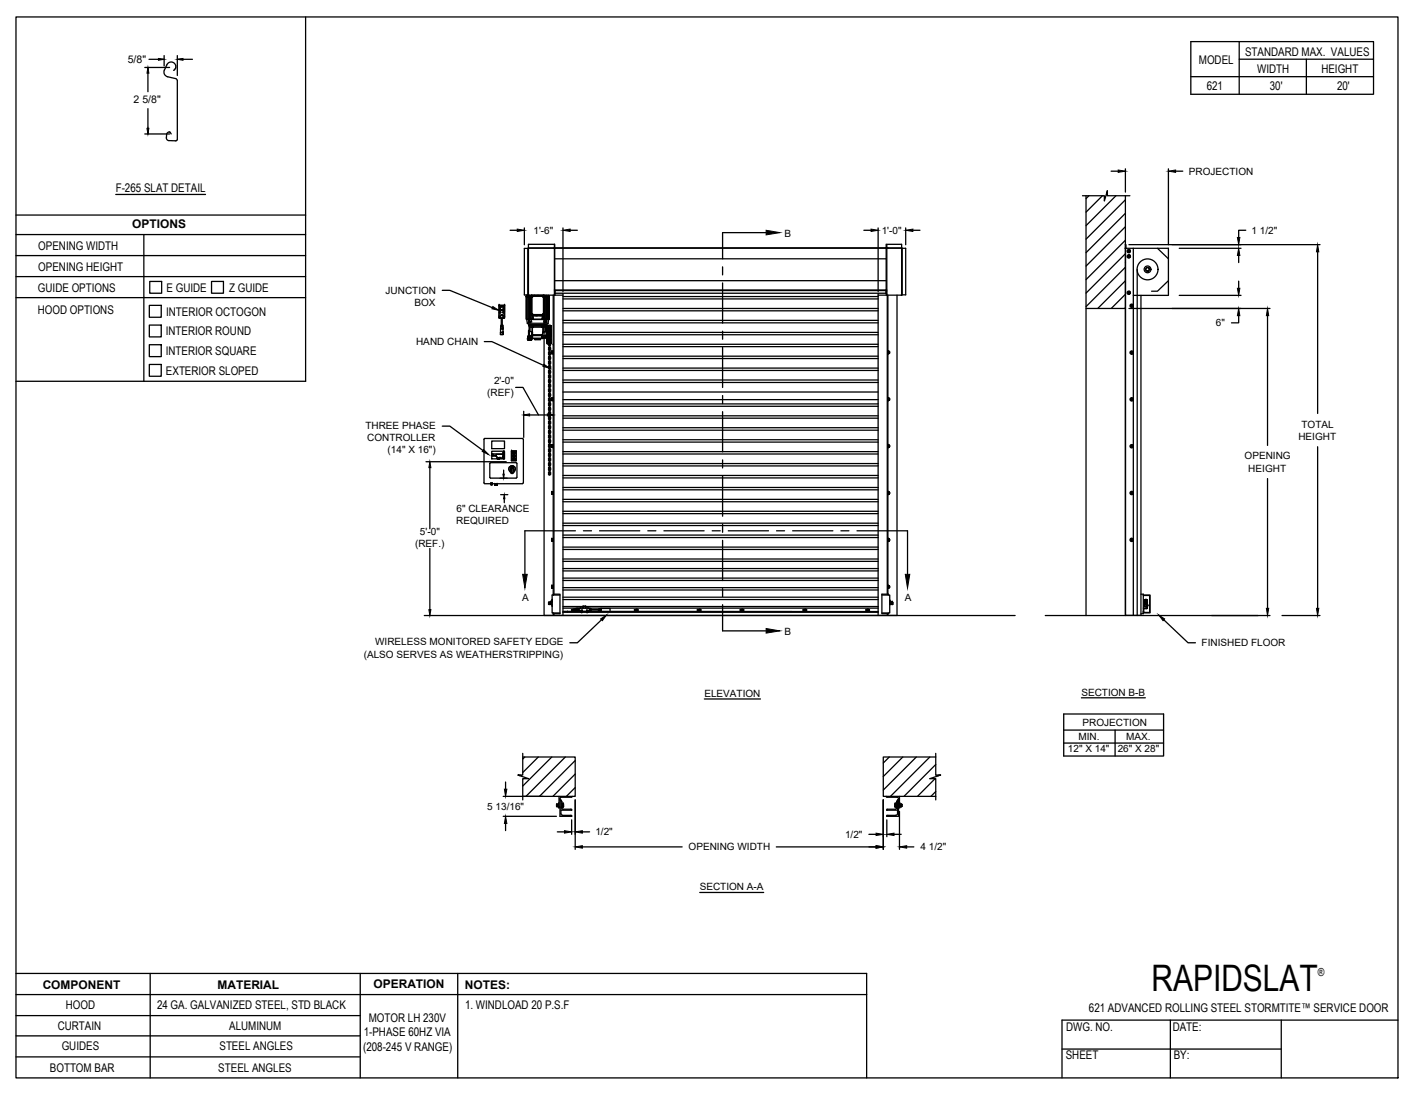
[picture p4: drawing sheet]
<svg xmlns="http://www.w3.org/2000/svg" width="279mm" height="216mm" viewBox="0 0 279 216" stroke-linecap="round" stroke-linejoin="round" font-family="sans-serif">
<!-- layer: MOTOR LH -->
<g fill="none" stroke="#000" stroke-width=".25">
<path d="M213.6 38.6h4.3v1.1l.6-2v.9h4.4M214.3 38.6v82.9M214.9 38.6l-.6 .6M217.5 38.6l-3.2 3.3M218.5 37.7h.1M220.2 38.6l-5.9 5.9M222.1 38.6v82.9M222.1 39.4l-7.8 7.8M103.8 58.5h.1M103.9 58.5h.1M103.9 58.5v4.6l.2 .7M103.9 58.5h.4"/>
<path d="M104 58.2l-.1 .3M104.1 58.5h-.3h.4M104.2 49v9.2M104.2 58.5v4.5M104.2 58.5h-.4v4.5h.4M104.2 58.2h.1M104.2 58.2v-9.2v9.2M104.3 49h-.8v9.2h.7M104.3 58.3h.1M104.3 58.3v.2h.5M104.3 49h5.2M104.3 48.9h4.9"/>
<path d="M104.3 58.3h5.1M104.3 58.3v-10.1h5.1v10.1M104.4 58.5h-.5v4.5M104.4 58.5v4.6M104.5 58.3v.2M104.5 58.5v4.5M104.5 58.5h.1M104.7 58.6h.1M104.7 58.6l-.2-.1v4.5h.2M104.7 59.4v.3M104.8 59.7v.8M104.8 59.7h.1"/>
<path d="M104.8 58.8v.7M104.8 58.8h.1M104.8 59.5h.1M104.8 58.5l-.1 .3M104.8 58.5v3.6M104.8 58.7v3.2M104.9 58.4h2.4v3.8h-2.4zM104.9 58.3h-.1M104.9 58.6l.2-.2h2l.2 .2v3.3M104.9 58.3l-.2 .2M104.9 58.7l.3-.2h1.8l.2 .2v3.2l-.2 .2h-1.8l-.3-.2zM104.9 58.5l-.1 .2h.1"/>
<path d="M104.9 58.6v3.4M105 58.5l-.1 .1M105.1 58.4l.1 .1zM105.2 58.4h1.8M105.5 58.3h.1M106.2 58.3h.1M107 58.4l.1 .1M107.1 58.5h.1M107.2 58.3l.2 .2M107.2 58.5l.1 .2-.1-.1M107.2 58.3h-2.3M107.2 58.3h.1"/>
<path d="M107.2 58.5v.1M107.3 58.3l.1 63.2h69.6v-63.2M107.4 58.5v3.6M107.4 58.5h.1M107.4 58.5v4.5l-.2-.1M107.5 58.5l-.1 .1M107.5 58.5h.9M107.6 58.5h.1M107.7 58.5v4.5M107.7 58.3v.2h-.3M107.7 58.5v4.5h-.2M107.8 58.5v4.6h.1v.4h-.2"/>
<path d="M107.9 58.5h.3M107.9 58.3v.2h-.2M108 58.5v4.5M108.2 58.5h.1M108.2 58.3v.2M108.3 58.5v4.6M108.4 58.5h-.2h.2M108.4 58.5h.1M108.4 58.5v4.5h-.6M109.2 58.3v59.1M109.3 48.9v.1M109.3 58.3v59"/>
<path d="M109.4 57.4v.6M109.4 58.3h1.7M109.4 57.2h65.6M109.5 48.9l-.3 .1M109.5 57.6h.1M109.5 57.8h.1M109.5 57.5h.1M109.5 57.3h65.4M109.5 48.9h68.4M109.5 48.2v.7M109.5 58h.1M109.5 51.1h65.4"/>
<path d="M109.5 55.4h65.4M109.5 57.9v.4M111.1 57.9v63.6M111.1 58.5h62.2M111.1 59h62.2M173.3 58.3h4.6M173.3 57.9v63.6M174.9 57.9h-65.4v-8.9h69.2v9.2h-.8M174.9 48.2v10.1M174.9 57.7h.1M174.9 57.5h.1M174.9 57.9h.1"/>
<path d="M175 58.3v-10.1h2.9v10.1M175 57.4v.6M175.1 48.9v.1M175.1 58.3v59M175.2 48.9v.1M175.2 58.3v59M177.9 49h.1M177.9 58.2v.1M177.9 49v9.2M178 49v9.2M222 49l.1 .1M222 48.3l.1 .7"/>
<path d="M222.1 49h.1M222.1 51.8h.1M222.1 49.1h.1M222.1 42.1l-7.8 7.8M222.1 44.7l-7.8 7.8M222.1 47.4l-7.8 7.8M222.1 50.1l-7.8 7.7M222.1 52.7l-7.8 7.8M222.1 55.4l-5.5 5.5M222.1 58.1l-2.8 2.8M222.1 48.3v.7M222.7 50.4l.2 .1z"/>
<path d="M222.7 50.8l.2-.1zM222.7 50.4l-.2 .1v.2l.2 .1M222.7 49.4l.2 .1zM222.7 49.8l.2-.1zM222.7 49.4l-.2 .1v.2l.2 .1M222.7 57.6l.2 .1zM222.7 58l.2-.1zM222.7 57.6l-.2 .1v.2l.2 .1M222.8 57.6l-.3 .1 .1 .3 .3-.1-.1-.3M222.8 49.4l-.3 .1 .1 .3 .3-.1-.1-.3M222.8 50.4l-.3 .1 .1 .3 .3-.1-.1-.3M222.8 49.4h.1"/>
<path d="M222.8 50.4h.1M222.8 57.6h.1M222.9 50.5h.1M222.9 50.5v.2v-.1M222.9 50.7h.1M222.9 49.5h.1M222.9 49.5v.2v-.1M222.9 49.7h.1M222.9 57.7h.1M222.9 57.7v.2v-.1M222.9 57.9h.1M223.6 49v72.4"/>
<path d="M223.6 58.3h6.9M224.4 53.2v68.3M225.1 58.3v63.1h-3v-72.4h8.4v9.3M226.4 53.4h.2v.2h-.2zM226.8 53a.36 .36 0 0 0-.7 0 .36 .36 0 0 0 .3 .5 .37 .37 0 0 1-.3-.5 .37 .37 0 0 1 .6-.1 .37 .37 0 0 1-.1 .6l.2-.3M226.8 53.1h.1M226.8 53.1v.1M226.8 53v.1M228.4 49l2.1 2.1M230.5 55.4l-2.1 2.1h-1.2M98.5 60.3v2.4l.3 .1M98.5 60.3h.1"/>
<path d="M98.5 62.6h.1M98.5 60.3h1.1M98.5 60.3v2.3M98.5 62.6l.2 .1zM98.6 60.5l.1 .1zM98.6 61.6h.1M98.6 61.7h.1M98.6 61.1h.1M98.6 60.5h.1M98.6 60.6h.1M98.7 61.7h.1M98.7 61.1h.1"/>
<path d="M98.7 60.5h.1M98.7 61.6h.1M98.7 60.6h.1M98.7 65.6h.6M98.7 66h.6M98.8 66h.1M98.8 65.6l-.1 .4M98.8 66h.5M98.8 65.6h.5M98.8 62.3h.5M98.8 64.9h.5M98.8 62.3v.3h-.3"/>
<path d="M98.8 62.6v.2M98.8 64.9v.7M98.8 64.7v.2M98.8 64.4v.3h.5M98.8 64.4h.4M98.8 64.4h.1M98.8 64.3h.4M98.8 62.8h.4M98.8 62.8h.1M98.9 62.8v1.5M98.9 62.1l-.2 .2M98.9 62.1l.4 .2"/>
<path d="M99.1 62.8v1.5M99.2 62.8h.1M99.2 64.4h.1M99.2 64.3h.1M99.2 64.4l.1 .3M99.2 64.7v.2M99.3 66h.1M99.3 65.6h.1M99.3 64.7h.1M99.3 64.9h.1M99.3 64.9v.7M99.3 62.8h.1"/>
<path d="M99.3 62.6v.2h-.5M99.3 62.3h.1M99.3 62.3v.3M99.3 65.6v.4M99.3 62.6h.2M99.3 62.6l.2 .1zM99.3 61.6h.1M99.3 61.7h.1M99.3 61.1h.1M99.3 60.5h.1M99.3 60.6h.1M99.4 61.7h.1"/>
<path d="M99.4 61.1h.1M99.4 60.5h.1M99.4 61.6h.1M99.4 60.6h.1M99.5 62.6h.1M99.5 60.3h.1M99.6 60.3l-.1 2.4-.2 .1M99.6 60.3l-.1 2.3M103.9 63.1h.5M104.1 63.8h4M104.1 63.8l.2 .3M104.1 67.1h.1"/>
<path d="M104.1 66.4l.1 .1M104.2 66.5l.1-.1zM104.2 66.8l.1-.1zM104.2 67h.1M104.2 66.5h.1M104.2 67l.5 .1M104.2 66.7h.1M104.2 66.7l-.1 .2 .1 .1M104.2 63h.2M104.2 66.4h.1M104.2 66.6h.1M104.2 66.6v.1"/>
<path d="M104.2 67.1h.6M104.2 66.5v.1M104.2 66.6l.1 .1M104.3 66.7h.1M104.3 66.9h.1M104.3 66.9l.1 .1M104.3 66.4h.1M104.3 66.9v.2l-.1-.1 .1-.1M104.3 66.7l-.1 .3M104.3 67.1h.1M104.3 67.1h.1zM104.3 66.6v.3"/>
<path d="M104.3 63.1h.5l.1 .4h-.6zM104.3 66.8h.1M104.3 66.5h-.1M104.3 63.1h.1M104.3 66.6v.1M104.3 66.6v-.3h.2v.5M104.3 66.7l.1 .3M104.3 64.1h3.6M104.3 64.1l.1 .1h3.4l.1-.1M104.3 65.2v1.1M104.3 66.6v.4M104.4 67.1h.1"/>
<path d="M104.4 67.1h-.1M104.4 63.5l.2 .1M104.4 63.6h.2M104.4 63.6h.1M104.4 67.1h-.1h.1M104.4 65.2l-.1 .1v1.3M104.4 65.2l.1 .1M104.4 64.4h.1M104.4 64.3v-.1v.2M104.4 64.3h.1M104.4 64.2v1M104.4 66.9h.2"/>
<path d="M104.4 66.8l.1 .1M104.5 66.6v.1M104.5 66.7v.2M104.5 65.3h.1M104.5 66.8h.1M104.5 66.9h.1M104.5 66.4l-.1 .3M104.5 65.3v1M104.5 65.3v-.8h3.2l.1 .9M104.5 65.3v.1l.6 .1-.2 .1v.6M104.5 66.6v.2M104.5 66.5h.1"/>
<path d="M104.5 66.8l-.1 .2M104.5 66.3h.4M104.5 64.5h.4M104.5 66.2h.4M104.5 67.1h.1M104.5 67.1h.1zM104.5 63.1v.6M104.5 67.1h.3M104.5 66.8v.1M104.5 66.5l.1 .2M104.5 63.1h3.1M104.5 63v.1"/>
<path d="M104.5 66.8l.1 .1M104.6 64.5v.9M104.6 66.9v.1M104.6 66.9h.1M104.6 67.1h.1M104.6 66.3v.6M104.6 66.3l-.1 .2M104.6 67.1h-.1h.1M104.6 66.3v.4zM104.6 63.6h.1M104.6 67h.1M104.6 66.3h.1"/>
<path d="M104.6 67.1h-.1M104.6 66.7v.3zM104.6 66.5h.3M104.6 66.8h.4M104.6 63.5v.1M104.7 67.1h.1M104.7 66.9h.1M104.7 66.9l.2 .1-.2 .1zM104.7 62.9h.1M104.7 60.5v.2M104.7 61.1v.3M104.7 61.8v1.2"/>
<path d="M104.7 66.8l-.1 .1M104.7 62.1l.2 .2M104.8 60.5h.1M104.8 60.7v.5M104.8 61.4v.4M104.8 61.4h.1M104.8 61.8h.1M104.8 67.1h.1M104.8 62.2v.8M104.8 67h.1M104.8 61.9l.1 .1M104.8 61.9h.1"/>
<path d="M104.9 66.8l-.2 .3M104.9 61.9h.1M104.9 67.1h-.1M104.9 66.2v.4h-.3M104.9 66.5h.1M104.9 61.9l.2 .2M104.9 66.6l.1 .1M104.9 64.6h.1M104.9 66.8l-.1 .2M104.9 65.6h.1M104.9 65.6v.6M104.9 62l.3 .1"/>
<path d="M104.9 62.2v.1M104.9 64.5v.1h.4v-.1M104.9 66.2v.4M104.9 66.7h.1M105 65.6v1.1M105 62.3v.7h.1v-.7M105 62.9l-.3 .1M105 65.6h-.1M105 65.6h.1M105 64.6v.9M105 66.8h.1M105 64.6h.2"/>
<path d="M105 66.2l.1 .5M105 66.1h.1M105 66.1v.6M105 66.7h.1M105 66.7v.1M105 62.1h.2M105 65.6v1.2M105.1 64.6l-.1 1.5M105.1 66.7v.1h2M105.1 66.8h2M105.1 62.9h.1M105.2 62.1h.1"/>
<path d="M105.2 62.1h1.8M105.2 62.2h1.8M105.2 64.6h.1M105.2 62.3v.7h1.8v-.7M105.3 64.6h-.1M105.3 64.5h1.6M105.4 62.3h.9M105.5 66.8h.1M105.5 66.8h1.2M105.5 66.8l.1 .2M105.6 67h.1M105.6 67h1"/>
<path d="M106.4 62.3h.5M106.6 67h.1M106.7 66.8l-.1 .2M106.7 66.8h.1M106.9 64.6h.1M106.9 64.5v.1h.4v-.1M107 64.6h.2M107 66.2h.1M107 66.2l-.1 .3 .2 .3M107 66.2l.1 .1M107 66.5h.7M107 64.6h.1"/>
<path d="M107 66.2v-.1h-1.9v.1h1.9M107 66.6h.1M107 66.5v.1M107 66.8h.1M107.1 66.8h.1M107 66.5l.1 .3M107 62.1v.1l.1-.1M107 66.5h.1M107 62.1h.1M107.1 66.3h.1M107.1 66.1l-.1 .1M107.1 62.9h.1"/>
<path d="M107.1 66.3l-.2 .1 .1 .1M107.1 62.3v.7h.1v-.7M107.1 66.8h.8M107.1 65.5v.6M107.1 64.6v.9M107.2 61.9l.1 .1zM107.2 62l-.1 .1M107.3 64.6h-.1M107.3 64.5h.4M107.3 61.9l-.3 .2M107.4 63.1h.3v.4M107.4 62.2v.8"/>
<path d="M107.4 62.1l-.2 .2h-2.3M107.4 62.9l.1 .1M107.6 63.5v.2l.2-.1M107.6 63.6h.2M107.6 63.6h.1M107.6 64.5v.9h.2M107.6 65.5h-.4M107.6 63v.1M107.7 66.3v.1M107.7 63.1h-.3l-.1 .4h.4M107.7 63.1h.2M107.7 66.3v.2"/>
<path d="M107.7 66.5h.1M107.7 66.2l-.6 .1M107.7 66.4v.1M107.7 66.4h.1M107.7 66.3h.1M107.7 63.6v.1M107.7 66.4l.1 .1M107.8 66.3v.2M107.8 66.3h-.7M107.8 64.2v1M107.8 63.1h.5M107.8 65.4l-.1 .9"/>
<path d="M107.8 65.4l-.7 .1M107.8 66.5v.3M107.8 63.6h.1M107.8 65.5h.1M107.8 65.4h.1M107.8 63.5v.1M107.9 65.4v1.6M107.9 65.4h.1M107.9 66.7h.1M107.9 65.3l-.1 1.5M107.9 64.6h.1v2.9h-.1zM107.9 67.5l.1 .4"/>
<path d="M107.9 65v.4M107.9 67.6l.1 .3M108 66.4l.1 1.1M108 66h.1M108 66l.1 1.5M108 65.7l.1-1.1-.1 1.4M108 64.2l-.1 .4M108 64.2l.7 .1M108 67.9h.2M108 64.2l-.1 .3M108 64.6h.1M108.1 67.5v.1"/>
<path d="M108.1 67.5l-.1 .1h.1M108.1 64.5l.1-.2v3.4M108.1 64.5h.1M108.1 64.5v3M108.1 67.5h.1M108.1 66.1v1.5M108.1 66.2v.1M108.1 65.5v-.1v.2M108.1 66.8v.3v-.3M108.1 66.3h.1M108.1 67.1h.1M108.1 66.9v.3"/>
<path d="M108.1 66.1h.1M108.1 65.9h.1M108.1 64.9h.1M108.1 64.4l-.1 .2M108.1 67.6h.1M108.1 67.6l.1 .1M108.1 64.5v.4M108.1 67.1v.5M108.1 64.4v.2M108.1 64.5l.1 1.5M108.1 64.9v.3zM108.1 63.8l-.2 .3"/>
<path d="M108.2 64.4v3.2M108.2 64.4v3.3M108.2 67.1l.2 .2M108.2 73.5l.2 .2M108.2 75.3l.2 .2M108.2 64.4l.2 .3M108.2 66.4h.1M108.2 66.5v.1M108.2 67.5h.1M108.2 67.7h.1M108.2 64.4h.1M108.2 67.8l.2 .4"/>
<path d="M108.2 72.3l.2 .5M108.2 74.2l.2 .4M108.2 79.7l.2 .4M108.3 63.1l-.2 .7M108.3 69h.1M108.3 68.7h.2M108.3 68h.2M108.3 67.1l.1 .1M108.3 66.2l.1 .1M108.3 65.2h.2M108.3 65h.2M108.3 69.9h.1"/>
<path d="M108.3 70.8h.2M108.3 70.5h.2M108.3 71.7l.1 .1M108.3 72.6l.1 .1M108.3 73.5l.1 .1M108.3 74.4l.1 .1M108.3 75.3l.1 .1M108.3 76.3h.1M108.3 76h.2M108.3 77.2h.1M108.3 78.1h.2M108.3 77.8h.2"/>
<path d="M108.3 79l.1 .1M108.3 79.9l.1 .1M108.3 67.6h.1M108.4 67.3l-.1 .3M108.4 67.9h.1M108.4 67.3h.1M108.4 67.7h-.1M108.4 66.8h-.1M108.4 65.8l-.1 .1M108.4 69.5l-.1 .1M108.4 71.4h-.1M108.4 72.3h-.1"/>
<path d="M108.4 73.2h-.1M108.4 74.1l-.1 .1M108.4 75l-.1 .1M108.4 76.8l-.1 .1M108.4 78.7h-.1M108.4 79.6h-.1M108.4 68.5l-.2 .5 .2 .1M108.4 67.6l-.2 .1M108.4 66.6l-.2 .5M108.4 65.7l-.2 .2 .2 .5M108.4 64.8l-.2 .2 .2 .4M108.4 69.4l-.2 .5 .2 .2"/>
<path d="M108.4 70.3l-.2 .5 .2 .2M108.4 71.2l-.2 .5 .2 .2M108.4 72.1l-.2 .2M108.4 73.1l-.2 .4M108.4 74l-.2 .2M108.4 74.9l-.2 .5M108.4 75.8l-.2 .5 .2 .1M108.4 76.7l-.2 .5 .2 .2M108.4 77.6l-.1 .6h.3v-.1M108.4 78.5l-.2 .5 .2 .2M108.4 79.4l-.2 .2M108.4 67.7h.1"/>
<path d="M108.4 67.1h.1M108.4 66.8h.1M108.4 66.2h.1M108.4 65.9h.1M108.4 69.5h.1M108.4 69h.1M108.4 69.9h.1M108.4 71.4h.1M108.4 72.3h.1M108.4 71.7h.1M108.4 73.2h.1M108.4 72.6h.1"/>
<path d="M108.4 74.1h.1M108.4 73.5h.1M108.4 75h.1M108.4 74.5h.1M108.4 75.4h.1M108.4 76.8h.1M108.4 76.3h.1M108.4 77.2h.1M108.4 78.7h.1M108.4 79.6h.1M108.4 79h.1M108.4 79.9h.1"/>
<path d="M108.4 67.4h.1M108.4 64.7v.1M108.4 64.8h.1M108.4 65v.2M108.4 65.9v.3M108.4 66.8v.3M108.5 64.7h-.1v28.9M108.5 68.5l.1 .2M108.5 67.6l.1 .1M108.5 66.6l.1 .2M108.5 65.7l.1 .2M108.5 69.4l.1 .2"/>
<path d="M108.5 70.3l.1 .2M108.5 71.2l.1 .2M108.5 72.1l.1 .2M108.5 73.1l.1 .1M108.5 74l.1 .2M108.5 74.9l.1 .2M108.5 75.8l.1 .2M108.5 76.7l.1 .2M108.5 77.6l.1 .2M108.5 78.5l.1 .2M108.5 79.4l.1 .2M108.5 67.7h.1"/>
<path d="M108.5 66.8h.1M108.5 65.8v.1M108.5 69.5v.1M108.5 71.4h.1M108.5 72.3h.1M108.5 73.2h.1M108.5 74.1v.1M108.5 75v.1M108.5 76.8v.1M108.5 78.7h.1M108.5 79.6h.1M108.5 67.3h.1"/>
<path d="M108.5 64.7l.1 .3M108.5 64.8h.1M108.5 64.7v28.9h-.2M108.5 69h.1M108.5 67.1v.1M108.5 66.2v.1M108.5 69.9h.1M108.5 71.7v.1M108.5 72.6v.1M108.5 73.5v.1M108.5 74.4v.1M108.5 75.3v.1"/>
<path d="M108.5 76.3h.1M108.5 77.2h.1M108.5 79v.1M108.5 79.9v.1M108.5 67.4h.1M108.5 67.4l.1 .2M108.6 69l-.1 .1M108.6 68l-.1 .2M108.6 67.1l-.1 .2M108.6 66.2l-.1 .2M108.6 65.2l-.1 .2M108.6 69.9l-.1 .2"/>
<path d="M108.6 70.8l-.1 .2M108.6 71.7l-.1 .2M108.6 72.6l-.1 .2M108.6 73.5l-.1 .2M108.6 74.4l-.1 .2M108.6 75.3l-.1 .2M108.6 76.3l-.1 .1M108.6 77.2l-.1 .2M108.6 79l-.1 .2M108.6 79.9l-.1 .2M108.6 67.7h.1M108.6 64.4l-.1 .3"/>
<path d="M108.6 64.4h.1M108.6 65v.3M108.6 65.9v.3M108.6 66.8v.3M108.6 67.8v.2M108.6 68.7v.3M108.6 69.6v.3M108.6 70.5v.3M108.6 71.4v.3M108.6 72.3v.3M108.6 73.3v.2M108.6 74.2v.2"/>
<path d="M108.6 75.1v.3M108.6 76v.3M108.6 76.9v.3M108.6 77.8v.3M108.6 78.7v.3M108.6 79.7v.2M108.7 64.3v3.5M108.7 64.3h.1M108.7 64.3v1.7M108.7 67.8h-.1M108.8 65.8l-.1 2M108.8 65.6v.3"/>
<path d="M108.8 66.3v-.2v.4M108.9 78.9h.1M108.9 78.7h.1M108.9 69.7h.1M108.9 69.4h.1M108.9 78.7v.2M108.9 69.4v.3M108.9 69.4h.2v-.1h-.2v.4M108.9 69.7h.2v.1h-.2zM108.9 78.9h.2v.2h-.2zM108.9 78.5h.2v.2h-.2zM108.9 69.3v.5"/>
<path d="M108.9 78.5v.6M109.1 69.4v.3M109.1 78.7v.2M109.1 69.3h.1M109.1 78.5v.1M109.1 69.3l.1 .5M109.1 78.5h.1M109.1 79.1h.1M109.1 69.8h.1M109.1 79v.1M109.1 68h.1M109.1 78.5v.6"/>
<path d="M111.1 60.9h62.2M111.1 79.7h62.2M111.1 77.4h62.2M111.1 78.9h62.2M111.1 75h62.2M111.1 75.5h62.2M111.1 72.6h62.2M111.1 73.1h62.2M111.1 70.3h62.2M111.1 70.8h62.2M111.1 67.9h62.2M111.1 68.4h62.2"/>
<path d="M111.1 65.6h62.2M111.1 66.1h62.2M111.1 63.2h62.2M111.1 63.7h62.2M111.1 61.3h62.2M175.2 69.2v.7M175.2 78.5v.6M175.3 78.9h.1M175.3 78.6v.4M175.3 79h.2M175.3 78.6h.2v.1M175.3 69.7h.1"/>
<path d="M175.3 69.4v.3M175.3 69.7l.2 .1M175.3 69.4l.2-.1v.1M175.3 79h.1M175.3 69.7v.1M175.3 78.9l.2 .1M175.3 78.7h.2v.2M175.3 69.4h.2v.3M175.3 78.6h.1M175.3 69.3v.1M175.5 69.3v.5M175.5 78.6v.4"/>
<path d="M175.5 78.7h.1M175.5 69.4h.1M175.5 69.7h.1M175.5 78.9h.1M214.3 60.9h7.8M222.1 60.7l-.2 .2M223.3 69.4l.2 .1zM223.3 69.8l.2-.1zM223.3 69.4l-.2 .1v.2l.2 .1M223.3 78.6l.2 .1zM223.3 79.1l.2-.1zM223.3 78.6l-.2 .1v.3l.2 .1"/>
<path d="M223.5 69.5v.2v-.1M223.5 78.7v.3v-.2M96.8 94.4h5.1M96.9 95.6h.1M96.9 95.5h.1M96.9 95.6h.2h-.2M96.9 95.5h.2h-.2M96.9 95.6h.2M96.9 95.5v.2M96.9 95.5h.2M97 87h2.5v1.5h-2.5zM97 89h2.5v1.6h-2.5z"/>
<path d="M97 89.6h2.4M97 89.6h.3l-.3 .1M97.1 89.6v.1M97.1 89.6h.1M97.1 95.6h.1M97.1 95.5h.1M97.1 95.5v.2M97.6 95.7h.1M97.6 95.6h.1M97.6 95.7h.5M97.6 95.7h.5h-.5M97.6 95.6h.5h-.5"/>
<path d="M97.6 95.5v.2h.5v-.2M97.6 95.6h.5M97.7 89.9l.2 .1zM97.9 89.7h1.3v.8h-1.2zM98 89.7h.1M98.1 95.7h.1M98.1 95.6h.1M98.1 90.6h.1M98.1 90.5h.1M98.1 90.5v.1M98.1 90.5h.5M98.2 90.5h.1"/>
<path d="M98.2 90.5l.1 .1M98.3 90.6h.1M98.3 90.5h.1M98.3 90.5v.1M98.4 90.5h.1M98.4 90.6h.1M98.4 90.5v.1M98.5 90.6h.1M98.5 90.5h.1M98.6 90.5h-.5h.5M98.6 90.5v.1M98.6 90.6h.1"/>
<path d="M98.6 90.5h.1M98.7 90.5h.1M99.1 90.5h.1M99.3 89.4h.1M99.3 90.3h.1M99.4 89v1.6M99.4 90.3h-.1M99.4 89.4h.1M99.4 90.3h.1M99.4 89v1.6v-1.6M99.5 89v1.6M100.7 93.1l.3 .4"/>
<path d="M100.7 93.1a.65 .65 0 0 1-.2-1 .65 .65 0 0 1 1 0 .65 .65 0 0 1-.1 1M100.7 92.7l.1 .4zM100.8 93.1l.2 .3M100.9 92.2l-.2 .5M100.9 92.3l-.1 .3M100.9 90.9v-1.9h.9l.1 1.9M100.9 92.3h.1M100.9 92.3h.3v1h-.3zM100.9 92.1v.2M100.9 90.9h.1M100.9 92.3h.2M100.9 89h.1"/>
<path d="M100.9 90.9h.9M100.9 89v1.9M101 93.4v.1M101.2 92.3h.1M101.2 92.3l.1 .3M101.2 92.3h-.3M101.2 92.1h-.3M101.2 92.2l.2 .5M101.2 92.1v.2M101.2 90.6h.1M101.3 89.9h.1M101.3 89.4h.1"/>
<path d="M101.3 89.3h.1M101.3 90.6h.1M101.3 89.3v.1M101.3 89.9v.1M101.3 90.5v.1M101.3 93.1l-.3 .3M101.3 90h.1M101.3 92.7l.1 .4zM101.3 90.6h-.1M101.4 93.1l-.4 .4M101.4 89.9h.1M101.4 90.6h.1"/>
<path d="M101.4 89.3h.1M101.5 89.3h.1M101.5 90.6h.1M101.5 89.9h.1M101.5 90h.1M101.5 89.9v.1M101.8 89v1.9M101.9 90.9h-.1M102 91.5l-.1-.2-5.2 .1-.1 2.8 .2 .1M102 94.2l-.2 .1M102 91.5v2.7M103.1 86.5l.2 .2"/>
<path d="M103.1 86.5h-7.4l-.2 .2v8.7l7.6 .1M103.3 95.3l-.2 .1M103.3 86.7v8.6M108.2 80.8l.2 .2M108.2 83.5l.2 .2M108.2 92.7l.2 .2M108.2 82.4l.2 .4M108.2 90.6l.1 .4h.3v-.2M108.2 91.5l.2 .4M108.3 80.8l.1 .1M108.3 81.7l.1 .1M108.3 82.6l.1 .1"/>
<path d="M108.3 83.5l.1 .1M108.3 84.4h.2M108.3 84.2h.2M108.3 85.4l.1 .1M108.3 85.1h.2M108.3 86.3l.1 .1M108.3 87.2l.1 .1M108.3 86.9h.2M108.3 88.1l.1 .1M108.3 89l.1 .1M108.3 89.9l.1 .1M108.3 90.8l.1 .1"/>
<path d="M108.3 91.7l.1 .1M108.3 91.5h.2M108.3 92.7h.1M108.3 93.3h.2M108.4 80.5h-.1M108.4 81.4h-.1M108.4 82.3h-.1M108.4 83.2l-.1 .1M108.4 85.9l-.1 .1M108.4 87.8h-.1M108.4 88.7h-.1M108.4 89.6h-.1"/>
<path d="M108.4 90.5h-.1M108.4 92.3l-.1 .1M108.4 80.4l-.2 .4M108.4 81.2l-.2 .5 .2 .2M108.4 82.2l-.2 .1M108.4 83.1l-.2 .4M108.4 84l-.1 .6h.3v-.2M108.4 84.9l-.2 .5 .2 .2M108.4 85.8l-.2 .5 .2 .2M108.4 86.7l-.2 .5 .2 .2M108.4 87.6l-.2 .5 .2 .2M108.4 88.5l-.2 .5 .2 .2"/>
<path d="M108.4 89.4l-.2 .5 .2 .2M108.4 90.3l-.2 .2M108.4 91.3l-.2 .2M108.4 92.2l-.2 .5M108.4 93.1l-.1 .6h.3v-.1M108.4 80.5h.1M108.4 81.4h.1M108.4 80.8h.1M108.4 82.3h.1M108.4 81.7h.1M108.4 83.2h.1M108.4 82.6h.1"/>
<path d="M108.4 83.6h.1M108.4 86h.1M108.4 85.4h.1M108.4 86.3h.1M108.4 87.8h.1M108.4 87.2h.1M108.4 88.7h.1M108.4 88.1h.1M108.4 89.6h.1M108.4 89h.1M108.4 90.5h.1M108.4 89.9h.1"/>
<path d="M108.4 90.9h.1M108.4 92.3h.1M108.4 91.8h.1M108.4 92.7h.1M108.4 81h.1M108.5 80.4l.1 .1M108.5 81.2l.1 .2M108.5 82.2l.1 .1M108.5 83.1l.1 .2M108.5 84l.1 .2M108.5 84.9l.1 .2M108.5 85.8l.1 .2"/>
<path d="M108.5 86.7l.1 .2M108.5 87.6l.1 .2M108.5 88.5l.1 .2M108.5 89.4l.1 .2M108.5 90.3l.1 .2M108.5 91.3l.1 .2M108.5 92.2l.1 .2M108.5 93.1l.1 .2M108.5 80.5h.1M108.5 81.4h.1M108.5 82.3h.1M108.5 83.2v.1"/>
<path d="M108.5 85.9v.1M108.5 87.8h.1M108.5 88.7h.1M108.5 89.6h.1M108.5 90.5h.1M108.5 92.3v.1M108.5 80.8v.1M108.5 81.7v.1M108.5 82.6v.1M108.5 83.5v.1M108.5 85.4v.1M108.5 86.3v.1"/>
<path d="M108.5 87.2v.1M108.5 88.1v.1M108.5 89v.1M108.5 89.9v.1M108.5 90.8v.1M108.5 91.7v.1M108.5 92.7h.1M108.6 80.8l-.1 .2M108.6 81.7l-.1 .2M108.6 82.6l-.1 .2M108.6 83.5l-.1 .2M108.6 85.4l-.1 .2"/>
<path d="M108.6 86.3l-.1 .2M108.6 87.2l-.1 .2M108.6 88.1l-.1 .2M108.6 89l-.1 .2M108.6 89.9l-.1 .2M108.6 91.7l-.1 .2M108.6 92.7l-.1 .2M108.6 80.6v.2M108.6 81.4v.3M108.6 82.4v.2M108.6 83.3v.2M108.6 84.2v.3"/>
<path d="M108.6 85.1v.3M108.6 86v.3M108.6 86.9v.3M108.6 87.8v.3M108.6 88.8v.2M108.6 89.6v.3M108.6 90.6v.2M108.6 91.5v.3M108.6 92.4v.3M108.6 93.3v.3M108.9 88.2h.1M108.9 87.9h.1"/>
<path d="M108.9 97.4h.1M108.9 97.2h.1M108.9 88.2l.2 .1M108.9 87.9v.3M108.9 97.2v.2M108.9 88.3h.1M108.9 97.2h.2v.2h-.2zM108.9 97.2v-.2h.2v.2M108.9 97.4v.2h.2M108.9 87.9h.2v-.1h-.2v.4M108.9 88.2h.2v.1M108.9 97v.6"/>
<path d="M108.9 87.8v.5M109.1 97.4v.2M109.1 87.9v.3M109.1 97v.1M109.1 87.8h.1M109.1 97h.1M109.1 97.6h.1M109.1 87.8l.1 .5M109.1 97.5v.1M109.1 88.3h.1M109.1 97v.6M111.1 98.6h62.2"/>
<path d="M111.1 99h62.2M111.1 96.2h62.2M111.1 96.7h62.2M111.1 93.8h62.2M111.1 94.3h62.2M111.1 91.5h62.2M111.1 91.9h62.2M111.1 89.1h62.2M111.1 89.6h62.2M111.1 86.8h62.2M111.1 87.2h62.2M111.1 84.4h62.2"/>
<path d="M111.1 84.9h62.2M111.1 82.1h62.2M111.1 82.5h62.2M111.1 80.2h62.2M175.2 87.7v.7M175.2 97v.6M175.3 97.4h.1M175.3 97.1v.4M175.3 97.5h.2M175.3 97.1h.2v.1M175.3 88.2h.1M175.3 87.9v.3"/>
<path d="M175.3 88.2l.2 .1M175.3 87.9l.2-.1v.1M175.3 97.5h.1M175.3 88.2v.1M175.3 97.4l.2 .1M175.3 97.2h.2v.2M175.3 87.9h.2v.3M175.3 97.1h.1M175.3 87.8v.1M175.5 87.8v.5M175.5 97.1v.4M175.5 97.2h.1"/>
<path d="M175.5 87.9h.1M175.5 88.2h.1M175.5 97.4h.1M223.3 87.8l.2 .2zM223.3 88.3l.2-.1zM223.3 87.8l-.2 .2v.2l.2 .1M223.3 97.1l.2 .1zM223.3 97.5l.2-.1zM223.3 97.1l-.2 .1v.2l.2 .1M223.5 88v.2v-.1M223.5 97.2v.2v-.1M108.2 119.2l.2 .1"/>
<path d="M108.2 118.9v.3M108.3 118.8l-.1 .1M108.3 118.8h.1M108.3 119.1h.3M108.4 118.8h.2v.5h-.2zM108.6 119.2h.1M108.6 118.9h.1M108.6 119.1v.1M108.6 118.9v.2M108.6 118.9v.3M108.7 119.1l-.1 .1zM108.7 118.9h.1"/>
<path d="M108.7 119.2h.1M108.7 118.8h.1v.5h-.1zM108.7 118.9v.2M108.7 118.9v.3M108.7 119.1h.1M108.8 118.9h.1M108.8 119.3h.1M108.8 118.8l.1 .1M108.8 118.7h.1M108.8 118.7l-.1 .1M108.9 115.9h.1M108.9 115.7h.1"/>
<path d="M108.9 106.7h.1M108.9 106.4h.1M108.9 115.6v.3M108.9 115.6h.2l-.2 .1M108.9 106.7l.2 .1M108.9 115.7v.2M108.9 106.4v.3M108.9 115.6v.5M108.9 106.8h.1M108.9 115.9h.2v.2h-.2zM108.9 106.3h.2v.1h-.2zM108.9 106.7h.2v.1"/>
<path d="M108.9 115.5v.1M108.9 106.3v.5M108.9 119.2v.5M108.9 119v-.6l-.1 .1v.8h.1M108.9 119.1v.1M108.9 118.4h.1M108.9 118.7h.1M108.9 119.7h.1M108.9 118.4v.3M109.1 115.7v.2M109.1 106.4v.3M109.1 115.5v.1"/>
<path d="M109.1 106.3h.1M109.1 106.3l.1 .5M109.1 115.5h.1M109.1 116.1h.1M109.1 116v.1M109.1 106.8h.1M109.1 115.5v.6M109.2 117.4v-.1h1.3v3.8h-1.3v-.1M110.5 117.4h-1.6v3.6h1.6M111.1 118.3h62.2M111.1 119.7h62.2M111.1 117.9h62.2"/>
<path d="M111.1 116h62.2M111.1 116.4h62.2M111.1 114.1h62.2M111.1 114.6h62.2M111.1 112.2h62.2M111.1 112.7h62.2M111.1 110.3h62.2M111.1 110.8h62.2M111.1 108h62.2M111.1 108.4h62.2M111.1 105.6h62.2M111.1 106.1h62.2"/>
<path d="M111.1 103.3h62.2M111.1 103.7h62.2M111.1 100.9h62.2M111.1 101.4h62.2M114.6 120a.34 .34 0 0 0-.4 .3 .34 .34 0 0 0 .4 .4 .33 .33 0 0 1-.3-.4 .33 .33 0 0 1 .3-.3M115.1 119.6h-.1M115.5 119.6l.1 .3M115.5 119.9l.1 .1M115.5 119.6h-.4l-.1 .4M116 120a.33 .33 0 0 1 .4 .3 .33 .33 0 0 1-.4 .4M116 120a.35 .35 0 0 1 .4 .3 .35 .35 0 0 1-.4 .4M174 117.4h1.6v3.6h-1.6"/>
<path d="M175.2 106.2v.7M175.2 115.5v.6M175.3 115.9h.1M175.3 115.6v.4M175.3 116h.2M175.3 115.6h.2v.1M175.3 106.7h.1M175.3 106.4v.3M175.3 106.7l.2 .1M175.3 106.4l.2-.1v.1M175.3 116h.1M175.3 106.7v.1"/>
<path d="M175.3 115.9l.2 .1M175.3 115.7h.2v.2M175.3 106.4h.2v.3M175.3 115.6h.1M175.3 106.3v.1M175.3 117.4v-.1h-1.3v3.8h1.3v-.1M175.5 115.6v.4M175.5 106.3v.5M175.5 115.7h.1M175.5 106.4h.1M175.5 106.7h.1M175.5 115.9h.1"/>
<path d="M175.6 118.7h.1M175.6 118.4v.9M175.6 118.7l.1 .6h.1v-.5h-.2M175.6 119.3h.1M175.7 119.1h.1M175.8 118.9v.2M175.8 119.1v.1M175.8 119.2h.1M175.8 118.9h.1M175.8 119.2v-.3l.1 .3M175.8 118.9v.3M175.9 119.2h.1"/>
<path d="M175.9 119.1h.2M176.1 118.8h.1M176.1 118.8v.5M176.1 118.8h-.2v.5h.2M176.1 118.8l.1 .1M176.1 119.3h.1M176.2 118.9v.3M176.2 119.2l-.1 .1M223.3 106.3l.2 .1zM223.3 106.8l.2-.1zM223.3 106.3l-.2 .1v.3l.2 .1M223.5 106.4v.3v-.1"/>
<path d="M225.1 117.3h.5v3.8h-.5M225.6 117.4h1.3v3.5h-1.3M225.6 117.5h1.2v3.4h-1.2M225.8 119.5v.1M225.8 119v-.7h.6v.7M225.8 118.4h.6M225.9 118.3l-.1 .4M225.9 119.2v.5M225.9 119.3h.4v.4M225.9 119.2l-.1-.1 .2 .2M225.9 118.4v.6M226 118.3h.3"/>
<path d="M226 118.8l-.2 .9h.6M226 119.3h.1M226 119.3h.2M226 118.8v-.4h.3v.6M226 118.8h.1M226.1 119.2h.1M226.2 118.4v.4M226.2 118.8h.1M226.2 119.3h-.2M226.3 118.8l-.3 .1M226.3 118.8l.1 .3M226.3 118.8l-.1 .1"/>
<path d="M226.3 119.2v.1M226.3 119.1v.1M226.3 120h.1M226.3 118.3v.4h-.4v.2M226.4 118.8v1.2M226.4 119.1v.9M226.4 118.7l-.1 .2M226.4 120h-.6M226.4 119.1l-.1 .2M226.4 119.5h.1M226.4 119.6h.1M226.4 119.5v.1"/>
<path d="M83.7 121.5h116.6M109.2 121v.5M109.3 121.1v.4M111.1 120h62.2M111.1 120.7h62.2M111.1 120.8h62.2M112 120.6v.2M112.9 120.3l-.1 .2h.3M112.9 120.3h.2M113.1 120.3l.3 .1-.1 .2-.2-.2zM113.4 120.3h.1M113.4 120.3l.1 .2"/>
<path d="M113.6 120.1v.5l-.1-.1v-.4h.3v.5h-.2M113.6 120.3h.2M113.8 120.5h.1M113.8 120.2h.1M113.8 120.2v.1M113.8 120.3v.2M113.8 120.2l.1 .1M113.9 120.3v.2M113.9 120.2h.1M113.9 120.2v.3M113.9 120.2v.1M113.9 120.5h.1"/>
<path d="M113.9 120.3h.1M114 120.1v.5h-.1v-.5h.1M114 120.6h.1M114 120.1v.5M114 120.2h.1M114 120.5h.1M114 120.6h.4M114.4 120.1h-.4M114.7 120.7h.2M114.7 120.8h.1M114.7 120.6l.1 .1M114.7 120.5h.1"/>
<path d="M114.7 120.9h.2M114.7 120.5h.2M114.7 120.6h.1M114.8 120.5l.1 .1h-.2M114.8 120.8l-.1 .1 .2-.1M114.9 120.8h.1M114.9 120.5h.1M114.9 120.8l-.1 .1M114.9 120.6h.1M115.8 120.8h.1M115.8 120.6l.2-.1-.1 .2M115.8 120.5h.1"/>
<path d="M115.8 120.9h.2M115.8 120.5h.2M115.8 120.6l.2 .1M115.8 120.6v.1M115.9 120.5l-.1 .1M115.9 120.8l-.1 .1 .2-.1M116 120.8h.1M116 120.5h.1M116 120.8l-.1 .1M116 120.6h.1M116.3 120.1h.2v.5h-.2M116.5 120.2h.1"/>
<path d="M116.5 120.5h.1M116.6 120.3h1.5M116.6 120.4h1.5M118.1 120.3h.1M118.1 120.4h.1M118.1 120.3v.1M118.2 120.3h-.1v.1M118.2 120.2v.2M118.2 120.2v.1M118.3 120.4h.1M118.3 120.3h.1M118.3 120.2v.2v-.2"/>
<path d="M118.3 120.2v.2M118.3 120.3h.2M118.3 120.4h.2M118.3 120.2l.1 .2M118.4 120.2l-.1 .2M118.5 120.2l.1 .3zM118.5 120.3h.1M118.5 120.4h.1M118.5 120.2v.3v-.3M118.6 120.3h.1M118.6 120.4h.1M118.6 120.7v-.6h1.8v.6"/>
<path d="M118.6 120.5h.1M118.6 120.2h.1M118.6 120.2v.3M125.3 120.3l-.1 .2h.2M125.3 120.3h.2M125.5 120.3l.3 .1-.1 .2h-.2zM125.8 120.3h.1M125.8 120.5h.1M125.8 120.3l.1 .1-.1 .1M137.7 120.3l-.1 .2h.2M137.7 120.3h.2M137.9 120.3l.3 .1-.1 .2h-.2z"/>
<path d="M138.2 120.3h.1M138.2 120.5h.1M138.2 120.3l.1 .1-.1 .1M146.1 120.3l-.1 .2h.3M146.1 120.3h.2M146.4 120.3l.2 .1v.2h-.2zM146.6 120.3h.1M146.7 120.3l.1 .1-.1 .1M158.5 120.3l-.1 .2h.3M158.5 120.3h.2M158.8 120.3h.2v.3h-.2zM159 120.3h.1"/>
<path d="M159.1 120.3l.1 .1-.2 .1M170.9 120.3l-.1 .2h.3M170.9 120.3h.2M171.2 120.3l.2 .1-.1 .2-.2-.2zM171.4 120.3h.1M171.5 120.5h.1M171.5 120.3l.1 .1-.1 .1M175.1 121.1v.4M175.2 121.1v.4M206.2 121.5h42M225.6 120.8h.1M225.6 120h.8"/>
<path d="M225.7 120.7l-.1 .1M225.8 120.1l-.1 .6M226.4 120l-.6 .1M102.6 153l-.1 .1M103.1 149.4h10.4v7.8h-10.4M103.1 148.7v4.3h-.9l2.1 .7h-1.2v4.2M103.5 149.4l-.4 .4M106.2 149.4l-3.1 3.1M108.9 149.4l-5.8 5.7M109.8 159.1h.1M109.8 158.8h.1M109.8 158.8v.3"/>
<path d="M109.9 158.9v.3M109.9 158.6v.3M110.2 158.6v.3h-.3M110.2 158.7h-.3v.5h.3v-.3M110.3 158.5v.9M110.3 157.2v2.2M110.5 159.2l-.2 .2M110.5 157.9l.2 .1M110.5 157.9h.1M110.5 159.4h.1M110.5 157.6v3.5h2.3M110.7 158l.1 .2"/>
<path d="M110.7 158h.1M110.7 159.9h2.1M110.7 158v2.6M110.8 159.5l.3 .2h1.5l.2 .2M110.9 158.5l.1 .3M110.9 158.2v1.3M110.9 158.6h.3M110.9 159.2h.3M110.9 159.2v.2M111 159.2h.1M111 158.6v.6M111 158.8l-.1 .1"/>
<path d="M111.1 158.6l.1 .2M111.1 159.2h.1M111.2 158.9v.3h-.2M111.2 158.6h.1M111.2 159.2h.1M111.2 158.8l-.3 .4M111.2 158.7v.5M111.5 149.4l-7.7 7.8M112.8 159.9h.1M112.9 157.2l-.1 .1h-2l-.3 .3M113.5 150.1l-7.1 7.1M113.5 152.8l-4.4 4.4"/>
<path d="M113.5 155.4l-1.7 1.8M174.8 157.2l.2 .1h2l.3 .3v3.5h-2.3M175 159.9h.1M175 159.9h2.1M175.5 149.4l-1.2 1.2M176.6 158.8l.3 .4M176.6 158.7v.5M176.6 158.9v.3h.2M176.6 158.6h.1M176.6 159.2h.1M176.6 158.6h.3M176.6 159.2h.3"/>
<path d="M176.6 158.6v.2M176.7 159.7h-1.5l-.2 .2M176.8 158.8l.1 .1M176.8 158.7v.5M176.8 158.6h.1M176.8 159.2h.1M176.8 158.6v.2M176.8 159.2l.1 .2M176.9 158.5l-.1 .1M177.1 158l-.2 .2v1.3l-.2 .2M177.1 158h.1M177.1 158v2.7l-.3 .2h-1.6l-.2 .2"/>
<path d="M177.3 157.9l-.2 .1M177.3 157.9h.1M177.3 159.4h.1M177.3 159.2l.2 .2M177.5 158.5v.9M177.5 157.2v2.2M177.6 158.6l.3 .1v.5h-.3zM177.6 158.9h.3M177.8 158.6v.6M177.9 159.1h.1M177.9 158.8h.1M177.9 158.8v.3"/>
<path d="M178.1 149.4l-3.8 3.8M180.8 149.4l-6.5 6.5M183.5 149.4l-7.8 7.8M184.5 153.7l-3.5 3.5M184.6 149.4h-10.3v7.8h10.3M184.6 148.7v4.3h1l-2.1 .7h1.1v4.2M184.6 150.9l-6.2 6.3M184.6 156.2l-.9 1M185.2 153l-.2 .1M110.7 160.6l.3 .3h1.6l.2 .2M112.8 161.1h.1M175 161.1h.1"/>
<circle cx="222.7" cy="50.6" r=".33"/>
<circle cx="222.7" cy="49.6" r=".33"/>
<circle cx="222.7" cy="57.8" r=".33"/>
<circle cx="222.7" cy="49.6" r=".2"/>
<circle cx="222.7" cy="57.8" r=".2"/>
<circle cx="222.7" cy="50.6" r=".2"/>
<circle cx="222.7" cy="50.6" r=".12"/>
<circle cx="222.7" cy="57.8" r=".12"/>
<circle cx="222.7" cy="49.6" r=".12"/>
<circle cx="222.7" cy="49.6" r=".14"/>
<circle cx="222.7" cy="50.6" r=".14"/>
<circle cx="222.7" cy="57.8" r=".14"/>
<circle cx="226.4" cy="53.2" r="2.06"/>
<circle cx="226.4" cy="53.2" r=".67"/>
<circle cx="98.7" cy="60.5" r=".12"/>
<circle cx="98.7" cy="61.6" r=".12"/>
<circle cx="98.7" cy="61.1" r=".12"/>
<circle cx="98.7" cy="61.6" r=".07"/>
<circle cx="98.7" cy="61.1" r=".07"/>
<circle cx="98.7" cy="60.5" r=".14"/>
<circle cx="98.7" cy="61.1" r=".14"/>
<circle cx="98.7" cy="61.6" r=".14"/>
<circle cx="99" cy="60.5" r=".07"/>
<circle cx="99" cy="61.2" r=".07"/>
<circle cx="99" cy="61.2" r=".05"/>
<circle cx="99" cy="60.5" r=".05"/>
<circle cx="99.3" cy="61.6" r=".12"/>
<circle cx="99.3" cy="60.5" r=".12"/>
<circle cx="99.3" cy="61.1" r=".12"/>
<circle cx="99.3" cy="60.5" r=".07"/>
<circle cx="99.3" cy="61.6" r=".07"/>
<circle cx="99.3" cy="61.1" r=".07"/>
<circle cx="99.3" cy="60.5" r=".14"/>
<circle cx="99.3" cy="61.6" r=".14"/>
<circle cx="99.3" cy="61.1" r=".14"/>
<circle cx="223.3" cy="60.3" r=".33"/>
<circle cx="223.3" cy="78.8" r=".33"/>
<circle cx="223.3" cy="69.6" r=".33"/>
<circle cx="223.3" cy="69.6" r=".2"/>
<circle cx="223.3" cy="60.3" r=".2"/>
<circle cx="223.3" cy="78.8" r=".2"/>
<circle cx="223.3" cy="78.8" r=".12"/>
<circle cx="223.3" cy="69.6" r=".12"/>
<circle cx="223.3" cy="60.3" r=".14"/>
<circle cx="223.3" cy="60.4" r=".19"/>
<circle cx="97.1" cy="89.9" r=".1"/>
<circle cx="97.2" cy="89.9" r=".09"/>
<circle cx="97.5" cy="89.9" r=".1"/>
<circle cx="97.5" cy="89.9" r=".09"/>
<circle cx="97.8" cy="89.9" r=".1"/>
<circle cx="99.3" cy="89.4" r=".07"/>
<circle cx="99.3" cy="90.3" r=".07"/>
<circle cx="101.4" cy="89.3" r=".29"/>
<circle cx="101.4" cy="90.6" r=".29"/>
<circle cx="101.4" cy="89.9" r=".29"/>
<circle cx="101.4" cy="90.6" r=".22"/>
<circle cx="101.4" cy="89.3" r=".22"/>
<circle cx="101.4" cy="89.9" r=".22"/>
<circle cx="223.3" cy="88.1" r=".33"/>
<circle cx="223.3" cy="97.3" r=".33"/>
<circle cx="223.3" cy="97.3" r=".2"/>
<circle cx="223.3" cy="88.1" r=".2"/>
<circle cx="223.3" cy="88.1" r=".12"/>
<circle cx="223.3" cy="97.3" r=".12"/>
<circle cx="223.3" cy="106.5" r=".33"/>
<circle cx="223.3" cy="106.5" r=".2"/>
<circle cx="223.3" cy="106.5" r=".12"/>
<circle cx="226.1" cy="119.1" r=".12"/>
<circle cx="226.1" cy="119.1" r=".1"/>
<circle cx="226.1" cy="119.1" r=".24"/>
<circle cx="113.2" cy="120.4" r=".2"/>
<circle cx="113.2" cy="120.4" r=".14"/>
<circle cx="113.2" cy="120.4" r=".1"/>
<circle cx="125.6" cy="120.4" r=".2"/>
<circle cx="125.6" cy="120.4" r=".14"/>
<circle cx="125.6" cy="120.4" r=".1"/>
<circle cx="138" cy="120.4" r=".2"/>
<circle cx="138" cy="120.4" r=".14"/>
<circle cx="138" cy="120.4" r=".1"/>
<circle cx="146.5" cy="120.4" r=".2"/>
<circle cx="146.5" cy="120.4" r=".14"/>
<circle cx="146.5" cy="120.4" r=".1"/>
<circle cx="158.9" cy="120.4" r=".2"/>
<circle cx="158.9" cy="120.4" r=".14"/>
<circle cx="158.9" cy="120.4" r=".1"/>
<circle cx="171.2" cy="120.4" r=".2"/>
<circle cx="171.2" cy="120.4" r=".14"/>
<circle cx="171.2" cy="120.4" r=".1"/>
</g>
<!-- layer: ANNOTATIONS -->
<g fill="none" stroke="#000" stroke-width=".25">
<path d="M28.6 13.3h4.9M29.2 13.3v4.8M29.4 11.7h3M32.4 11v2M35 11v3.9M35 11.7h3M28.6 26.4h4.9M29.2 21.4v5M219.2 33.8h1.4M222.1 33.3v4.6M230.5 33.3v15M232 33.8h1.4"/>
<path d="M87.3 57.3h1.5l8.4 3.4M100.6 45.4h1.5M103.5 45v3.3M111.1 45v12.5M112.5 45.4h1.4M170.5 45.4h1.4M173.3 45v12.5M178.7 45v3.3M180.1 45.4h1.4M222.8 48.3h37.7M232.7 58.3h12.2M232.7 49h12.2"/>
<path d="M244.4 50.4v1.4M244.4 55.5v1.4M245.8 45.4h-1.4v1.5M260 49.7v31.9M95.6 67.4h1.4l10.2 4.7M101.7 76.5h1.5l3.1 5.4M222.8 60.9h27.8M244.4 62.3v1.4h-1.4M250.1 62.3v25.6M84.1 91.1h15.8M84.8 92.3v12.1M87.3 84.1h1.5l6.5 4.8"/>
<path d="M98.7 94.4h1.4M98.8 97.6h1.4M99.4 92.8v.8M99.5 98.4v.8M103.3 81.2v5.1M104.5 81.9h3.5M250.1 94.4v25.7M260 88.2v31.9M84.8 108.2v12.1M118.7 122.3l-4.8 4.6h-1.5M139 137.9h11.1M213.4 137.7h12.6"/>
<path d="M229.6 122.3l4.8 4.6h1.5M239.1 121.5h11.5M253 121.5h7.5M99.3 157.2h7.8M99.8 154.3v1.4M113.5 157.9v9.7M174.3 157.9v9.7M209.9 140.9h19.7v8.3h-19.7zM209.9 144.1h19.7M209.9 146.6h19.7M220 144.1v5.1M99.3 161.1h10.5"/>
<path d="M99.8 162.5v1.4M110 164.2h1.4M112.8 161.8v2.9M114.9 164.2h1.4M114.9 167.1h19.7M138.1 176.1h12.6M153.2 167.1h19.7M171.5 164.7h1.4M175 161.8v3.3M176.4 164.7h1.4M177.5 160.1v7.5M178.9 167.1h1.4"/>
</g>
<g fill="#000" stroke="#000" stroke-width=".2">
<path d="M29.2 13.3l.2 1.1h-.4zM31.3 11.5l1.1 .2-1.1 .2zM35 11.7l1.1-.2v.4zM29 25.3h.4l-.2 1.1zM220.6 33.5l1.5 .3-1.5 .2zM230.5 33.8l1.5-.3v.5zM102.1 45.2l1.4 .2-1.4 .3zM111.1 45.4l1.4-.2v.5zM171.9 45.2l1.4 .2-1.4 .3zM178.7 45.4l1.4-.2v.5zM244.2 56.9h.4l-.2 1.4zM244.4 49l.2 1.4h-.4z"/>
<path d="M244.2 46.9h.4l-.2 1.4zM260 48.3l.2 1.4h-.4zM97.2 60.5l1.3 .8-1.4-.4zM107.3 71.9l1.2 .8-1.4-.4zM244.4 60.9l.2 1.4h-.4zM250.1 60.9l.2 1.4h-.4zM84.8 91.1l.2 1.2h-.4zM95.4 88.7l1 1-1.3-.6zM99.2 93.6h.3l-.1 .8zM99.5 97.6l.1 .8h-.2zM103.3 81.9l1.2-.2v.4zM108 81.7l1.2 .2-1.2 .2z"/>
<path d="M84.6 120.3h.4l-.2 1.2zM118.5 122.2l1.2-.9-.8 1.2zM228.6 121.3l1.2 .9-.3 .3zM249.9 120.1h.4l-.2 1.4zM259.8 120.1h.4l-.2 1.4zM99.5 155.7h.5l-.2 1.5zM99.8 161.1l.2 1.4h-.5zM111.4 163.9l1.4 .3-1.4 .2zM113.5 164.2l1.4-.3v.5zM113.5 167.1l1.4-.2v.5zM172.9 164.4l1.4 .3-1.4 .2zM172.9 166.9l1.4 .2-1.4 .3z"/>
<path d="M175 164.7l1.4-.3v.5zM177.5 167.1l1.4-.2v.5z"/>
</g>
<!-- layer: SECTION CUTS -->
<g fill="none" stroke="#000" stroke-width=".25">
<path d="M142.6 52.7v1.6M142.6 55.8v8M151.2 45.9h-8.6v5.2M142.6 65.4v1.6M142.6 68.5v8M142.6 78.1v1.6M142.6 81.2v8M142.6 90.8v1.6M142.6 93.9v8M113.5 104.8h-9.9v8.5M115.1 104.8h1.6M118.3 104.8h7.9"/>
<path d="M127.8 104.8h1.6M131 104.8h7.9M140.5 104.8h1.6M142.6 103.5v1.6M142.6 106.6v8M142.6 116.2v1.6M142.6 119.3v5.2h8.6M143.7 104.8h7.9M153.2 104.8h1.6M156.4 104.8h7.9M165.9 104.8h1.6M169.1 104.8h10v8.5"/>
</g>
<path d="M151.2 45.4l2.7 .5-2.7 .5zM103.1 113.3h.9l-.4 2.8zM178.6 113.3h.9l-.4 2.8zM151.2 124l2.7 .5-2.7 .4z" fill="#000" stroke="#000" stroke-width=".2"/>
<!-- layer: ANNOTATIONS -->
<path d="M34.4 13.8h.1M29.2 26.4h.1M29.2 25.3h.1" fill="none" stroke="#000" stroke-width=".2"/>
<!-- layer: DETAILS -->
<path d="M32.4 13.8a.96 .96 0 0 0 .7 1.4l1.6 .3M34.7 15.5l.3 .4v11.7M34.7 13a.92 .92 0 0 0-.8-.8 .92 .92 0 0 0-1 .6l-.5 1M34.7 13a.76 .76 0 0 1-.5 .9M33.8 26.4l-.3-.3a.55 .55 0 0 0-.6 .5l-.1 .6 .3 .5 1.6 .1 .3-.3" fill="none" stroke="#000" stroke-width=".25"/>
<!-- layer: TITLE BLOCK -->
<g fill="none" stroke="#000" stroke-width=".25">
<path d="M3.2 3.3h272.6v209.4h-272.6zM60.3 3.3v71.9h-57.1M235 8.2h36v10.4h-36zM235 15.1h36M244.5 11.7h26.5M244.5 8.2v10.4M22.8 38.4h17.8M3.2 50.4h57.1M3.2 54.6h57.1M3.2 46.3h57.1M3.2 58.7h57.1M3.2 42.4h57.1"/>
<path d="M28.4 46.3v28.9M29.5 55.5h2.4v2.4h-2.4zM41.7 55.5h2.4v2.4h-2.4zM29.5 60.3h2.3v2.3h-2.3zM29.5 64.2h2.3v2.3h-2.3zM29.5 68h2.3v2.4h-2.3zM29.5 71.9h2.3v2.4h-2.3zM3.2 196.3h167.8M3.2 192.1h167.8v20.6M29.6 192.1v20.6M71.1 192.1v20.6M90.3 192.1v20.6"/>
<path d="M3.2 208.6h67.9M3.2 204.4h67.9M3.2 200.4h67.9M209.6 207h43.2M230.9 201.3v11.4M252.8 201.3v11.4M275.8 201.3h-66.2v11.4"/>
</g>
<!-- layer: 0 -->
<path d="M257.8 11.7v6.9" fill="none" stroke="#000" stroke-width=".25"/>
<text font-size="7.2" x="227.2" y="195.5">RAPIDSLAT</text>
<g font-size="2.4">
<text x="245.7" y="11.1">STANDARD MAX. VALUES</text>
<text x="236.6" y="12.7">MODEL</text>
<text x="238.1" y="17.8">621</text>
<text x="248.1" y="14.4">WIDTH</text>
<text x="250.5" y="17.8">30'</text>
<text x="260.7" y="14.4">HEIGHT</text>
<text x="263.8" y="17.8">20'</text>
<text x="22.8" y="37.9">F-265 SLAT DETAIL</text>
<text x="26.1" y="45">OPTIONS</text>
<text x="7.6" y="49.3">OPENING WIDTH</text>
<text x="7.6" y="53.4">OPENING HEIGHT</text>
<text x="7.5" y="57.6">GUIDE OPTIONS</text>
<text x="32.9" y="57.6">E GUIDE</text>
<text x="45.2" y="57.6">Z GUIDE</text>
<text x="7.5" y="61.9">HOOD OPTIONS</text>
<text x="32.8" y="62.3">INTERIOR OCTOGON</text>
<text x="32.7" y="66.2">INTERIOR ROUND</text>
<text x="32.7" y="70.1">INTERIOR SQUARE</text>
<text x="32.7" y="74">EXTERIOR SLOPED</text>
<text x="8.4" y="195.2">COMPONENT</text>
<text x="42.9" y="195.1">MATERIAL</text>
<text x="73.7" y="195">OPERATION</text>
<text x="91.7" y="195.2">NOTES:</text>
<text x="11.4" y="203.2">CURTAIN</text>
<text x="13" y="199.2">HOOD</text>
<text x="31" y="199.1">24 GA. GALVANIZED STEEL, STD BLACK</text>
<text x="45.2" y="203.3">ALUMINUM</text>
<text x="72.8" y="201.7">MOTOR LH 230V</text>
<text x="91.8" y="199.1">1. WINDLOAD 20 P.S.F</text>
<text x="210.4" y="203.6">DWG. NO.</text>
<text x="214.9" y="199.8">621 ADVANCED ROLLING STEEL STORMTITE™ SERVICE DOOR</text>
<text x="231.4" y="203.4">DATE:</text>
<text x="12.2" y="207.3">GUIDES</text>
<text x="43.3" y="207.2">STEEL ANGLES</text>
<text x="71.6" y="207.3">(208-245 V RANGE)</text>
<text x="71.8" y="204.5">1-PHASE 60HZ VIA</text>
<text x="210.3" y="209.1">SHEET</text>
<text x="231.6" y="209">BY:</text>
<text x="9.8" y="211.5">BOTTOM BAR</text>
<text x="43.1" y="211.6">STEEL ANGLES</text>
</g>
<text font-size="2.2" x="260.1" y="192.7">®</text>
<g font-size="2.1">
<text x="25.2" y="12.4">5/8&quot;</text>
<text x="26.4" y="20.3">2 5/8&quot;</text>
</g>
<g font-size="2">
<text x="234.6" y="34.5">PROJECTION</text>
<text x="105.3" y="46.1">1'-6&quot;</text>
<text x="154.8" y="46.7">B</text>
<text x="174" y="46.1">1'-0&quot;</text>
<text x="247" y="46.1">1 1/2&quot;</text>
<text x="76.1" y="58">JUNCTION</text>
<text x="81.8" y="60.4">BOX</text>
<text x="239.9" y="64.4">6&quot;</text>
<text x="82.1" y="68.1">HAND CHAIN</text>
<text x="97.5" y="75.8">2'-0&quot;</text>
<text x="96.1" y="78.1">(REF)</text>
<text x="72.1" y="84.6">THREE PHASE</text>
<text x="72.5" y="87">CONTROLLER</text>
<text x="76.5" y="89.4">(14&quot; X 16&quot;)</text>
<text x="256.2" y="86.8">HEIGHT</text>
<text x="256.8" y="84.4">TOTAL</text>
<text x="245.6" y="90.7">OPENING</text>
<text x="246.3" y="93.1">HEIGHT</text>
<text x="90.1" y="101.1">6&quot; CLEARANCE</text>
<text x="81.9" y="108">(REF.)</text>
<text x="82.9" y="105.6">5'-0&quot;</text>
<text x="90" y="103.5">REQUIRED</text>
<text x="103.1" y="118.7">A</text>
<text x="178.5" y="118.7">A</text>
<text x="154.8" y="125.3">B</text>
<text x="71.8" y="129.8">(ALSO SERVES AS WEATHERSTRIPPING)</text>
<text x="74" y="127.4">WIRELESS MONITORED SAFETY EDGE</text>
<text x="237.1" y="127.6">FINISHED FLOOR</text>
<text x="139" y="137.5">ELEVATION</text>
<text x="213.4" y="137.3">SECTION B-B</text>
<text x="213.6" y="143.2">PROJECTION</text>
<text x="210.7" y="148.5">12&quot; X 14&quot;</text>
<text x="212.8" y="146.1">MIN.</text>
<text x="220.5" y="148.5">26&quot; X 28&quot;</text>
<text x="222.2" y="146.1">MAX.</text>
<text x="96.1" y="159.8">5 13/16&quot;</text>
<text x="117.5" y="164.9">1/2&quot;</text>
<text x="135.9" y="167.8">OPENING WIDTH</text>
<text x="166.8" y="165.3">1/2&quot;</text>
<text x="181.6" y="167.8">4 1/2&quot;</text>
<text x="138.1" y="175.7">SECTION A-A</text>
</g>
</svg>
